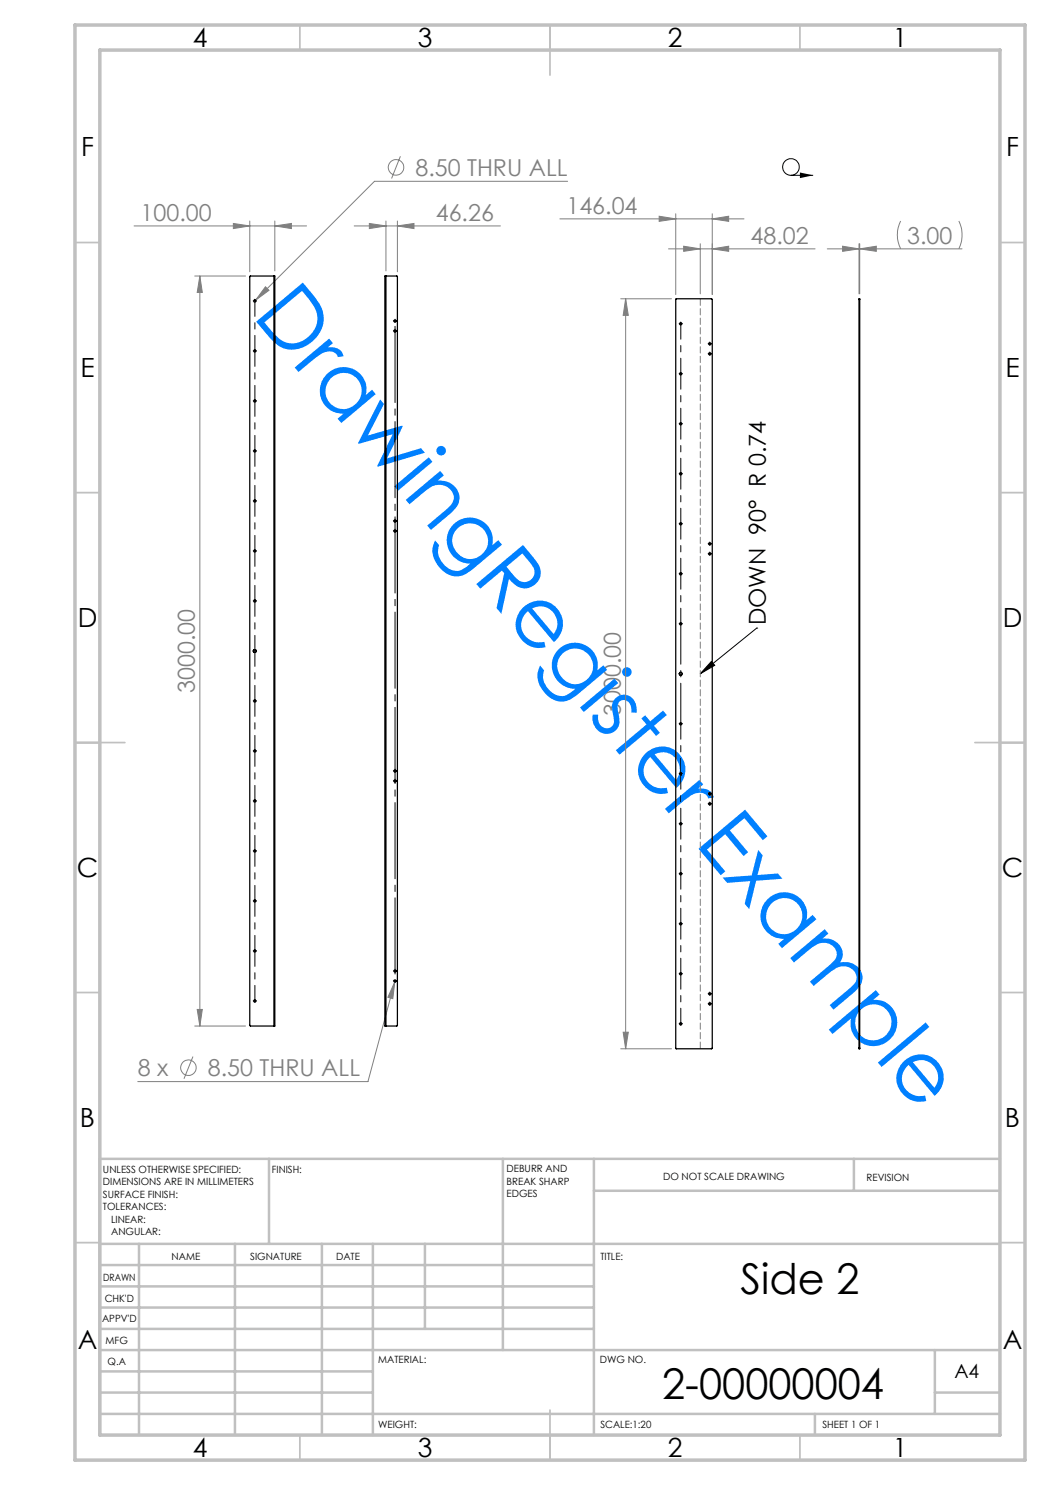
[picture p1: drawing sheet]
<svg xmlns="http://www.w3.org/2000/svg" width="210mm" height="297mm" viewBox="0 0 210 297" stroke-linecap="round" stroke-linejoin="round" font-family="sans-serif">
<g fill="none" stroke="#808080" stroke-width=".2">
<path d="M80.1 31.3l-1.8 4.4M113.5 36.3h-38.6l-24.1 24.1M26.8 45.2h34.5M38.9 55.2h10.2M40 55.2v150M40 55.2l.5 3.3h-1.1zM46.7 44.7l3.3 .5-3.3 .5zM50 44.2v10.2M53.1 57.4l.7 .7-2.7 1.9zM55 45.2l3.3-.5v1zM55 44.2v10M70.8 45.2h29.3"/>
<path d="M73.9 44.7l3.3 .5-3.3 .5zM77.2 44.2v10M79.5 45.2l3.3-.5v1zM79.5 44.2v10.2M112 43.8h36.8M124.1 59.8h10.2M125.1 59.8l.6 3.3h-1.1zM125.1 59.8v150M131.8 43.2l3.3 .6-3.3 .5zM133.7 49.8h29.3M135.1 42.8v16.1M136.7 49.2l3.4 .6-3.4 .5z"/>
<path d="M140.1 48.8v10M142.5 49.8l3.2-.6v1.1zM142.5 43.8l3.2-.6v1.1zM142.5 42.8v16.1M165.5 49.8h26.9M168.5 49.2l3.3 .6-3.3 .5zM171.8 48.8v10M171.9 48.8v10M171.9 49.8l3.4-.6v1.1zM180.1 44.2a6.1 6.1 0 0 0 0 5.6M191.8 44.2a6.4 6.4 0 0 1 0 5.6M79 196.4l-.4 3.3-1-.2z"/>
<path d="M79 196.4l-5.4 19.9h-46M79.1 196l-.1 .4M38.6 211.3l-1.8 4.5M38.9 205.2h10.2M39.4 201.9h1.1l-.5 3.3zM124.1 209.8h10.2M124.6 206.4h1.1l-.6 3.4z"/>
<circle cx="79.2" cy="33.5" r="1.55"/>
<circle cx="37.7" cy="213.5" r="1.56"/>
</g>
<g fill="none" stroke="#000" stroke-width=".2">
<path d="M158.2 35.1h4.4M50.8 60.2h.3M51 60.1v.2M78.9 64.2h.2M78.9 66.2h.2M79 64.1v.2M79 66.1v.2M136 64.8h.3M136.1 64.6v.3M141.8 68.8h.3M141.8 70.8h.3M142 68.6v.3"/>
<path d="M142 70.6v.3M78.9 106.2h.2M78.9 104.2h.2M79 104.1v.2M79 106.1v.2M141.8 108.8h.3M141.8 110.8h.3M142 108.7v.2M142 110.6v.3M142.3 132.3l.6 .8-2.8 1.7zM151.3 125.6h.1M151.3 125.6l-11.2 9.2"/>
<path d="M78.9 156.2h.2M78.9 154.2h.2M79 154.1v.2M79 156.1v.2M141.8 158.7h.3M142 158.6v.3M141.8 160.8h.3M142 160.7v.2M78.9 196.2h.2M79 196.1v.2M141.8 198.8h.3M142 198.6v.3"/>
<path d="M141.8 200.8h.3M142 200.6v.3"/>
<circle cx="158.2" cy="33.4" r="1.66"/>
</g>
<path d="M160 34.5l2.6 .6-2.6 .5zM142.3 132.3l.6 .8-2.8 1.7z" fill="#000"/>
<g fill="none" stroke="#000" stroke-width=".2" stroke-dasharray="15.2 1.3 1.3 1.3">
<path d="M51 59.9v-.1M50.7 60.2h-.1M50.7 70.2h-.1M51 70.2h-.1M51 70.2v.1M51 70.2h.1M51 70.2v-.1M51.2 60.2h.1M51.2 70.2h.1M78.8 64.2h-.1M78.8 66.2h-.1M79 63.9v-.1"/>
<path d="M79 64.4v.1M79 65.9v-.1M79 66.4v.1M79.3 64.2h.1M79.3 66.2h.1M135.9 64.7h-.1M135.9 74.7h-.1M136.2 64.5v-.1M136.2 74.7h-.2M136.2 74.7v.2M136.2 74.7h.1M136.2 74.7v-.1"/>
<path d="M136.4 64.7h.1M136.4 74.7h.1M141.7 68.7h-.1M141.7 70.7h-.1M142 69v.1M142 68.5v-.1M142 71v.1M142 70.5v-.1M142.2 68.7h.1M142.2 70.7h.1M50.7 80.2h-.1M50.7 90.2h-.1"/>
<path d="M51 80.2h-.1M51 80.2v.1M51 80.2h.1M51 80.2v-.1M51 90.2h-.1M51 90.2v.1M51 90.2h.1M51 90.2v-.1M51.2 80.2h.1M51.2 90.2h.1M135.9 84.7h-.1M135.9 94.7h-.1"/>
<path d="M136.2 84.7h-.2M136.2 84.7v.2M136.2 84.7h.1M136.2 84.7v-.1M136.2 94.7h-.2M136.2 94.7v.2M136.2 94.7h.1M136.2 94.7v-.1M136.4 84.7h.1M136.4 94.7h.1M50.7 100.2h-.1M50.7 110.2h-.1"/>
<path d="M51 100.2h-.1M51 100.2v.1M51 100.2h.1M51 100.2v-.1M51 110.2h-.1M51 110.2v.1M51 110.2h.1M51 110.2v-.1M51.2 100.2h.1M51.2 110.2h.1M78.8 106.2h-.1M78.8 104.2h-.1"/>
<path d="M79 105.9v-.1M79 106.4v.1M79 103.9v-.1M79 104.4v.1M79.3 106.2h.1M79.3 104.2h.1M135.9 104.7h-.1M135.9 114.7h-.1M136.2 104.7h-.2M136.2 104.7v.2M136.2 104.7h.1M136.2 104.7v-.1"/>
<path d="M136.2 114.7h-.2M136.2 114.7v.2M136.2 114.7h.1M136.2 114.7v-.1M136.4 104.7h.1M136.4 114.7h.1M141.7 108.7h-.1M141.7 110.7h-.1M142 109v.1M142 108.5v-.1M142 111v.1M142 110.5v-.1"/>
<path d="M142.2 108.7h.1M142.2 110.7h.1M50.7 120.2h-.1M50.7 130.2h-.1M51 120.2h-.1M51 120.2v.1M51 120.2h.1M51 120.2v-.1M51 130.2h-.1M51 130.2v.1M51 130.2h.1M51 130.2v-.1"/>
<path d="M51.2 120.2h.1M51.2 130.2h.1M135.9 124.7h-.1M136.2 124.7h-.2M136.2 124.7v.2M136.2 124.7h.1M136.2 124.7v-.1M136.4 124.7h.1M50.7 140.2h-.1M50.7 150.2h-.1M51 140.2h-.1M51 140.2v.1"/>
<path d="M51 140.2h.1M51 140.2v-.1M51 150.2h-.1M51 150.2v.1M51 150.2h.1M51 150.2v-.1M51.2 140.2h.1M51.2 150.2h.1M78.8 156.2h-.1M78.8 154.2h-.1M79 155.9v-.1M79 156.4v.1"/>
<path d="M79 153.9v-.1M79 154.4v.1M79.3 156.2h.1M79.3 154.2h.1M135.9 144.7h-.1M135.9 154.7h-.1M136.2 144.7h-.2M136.2 144.7v.2M136.2 144.7h.1M136.2 144.7v-.1M136.2 154.7h-.2M136.2 154.7v.2"/>
<path d="M136.2 154.7h.1M136.2 154.7v-.1M136.4 144.7h.1M136.4 154.7h.1M141.7 158.7h-.1M142 159v.1M142 158.5v-.1M142.2 158.7h.1M50.7 160.2h-.1M50.7 170.2h-.1M51 160.2h-.1M51 160.2v.1"/>
<path d="M51 160.2h.1M51 160.2v-.1M51 170.2h-.1M51 170.2v.1M51 170.2h.1M51 170.2v-.1M51.2 160.2h.1M51.2 170.2h.1M135.9 164.7h-.1M135.9 174.7h-.1M136.2 164.7h-.2M136.2 164.7v.2"/>
<path d="M136.2 164.7h.1M136.2 164.7v-.1M136.2 174.7h-.2M136.2 174.7v.2M136.2 174.7h.1M136.2 174.7v-.1M136.4 164.7h.1M136.4 174.7h.1M141.7 160.7h-.1M142 161v.1M142 160.5v-.1M142.2 160.7h.1"/>
<path d="M50.7 180.2h-.1M50.7 190.2h-.1M51 180.2h-.1M51 180.2v.1M51 180.2h.1M51 180.2v-.1M51 190.2h-.1M51 190.2v.1M51 190.2h.1M51 190.2v-.1M51.2 180.2h.1M51.2 190.2h.1"/>
<path d="M78.8 196.2h-.1M79 196.4v.1M79.3 196.2h.1M135.9 184.7h-.1M135.9 194.7h-.1M136.2 184.7h-.2M136.2 184.7v.2M136.2 184.7h.1M136.2 184.7v-.1M136.2 194.7h-.2M136.2 194.7v.2M136.2 194.7h.1"/>
<path d="M136.2 194.7v-.1M136.4 184.7h.1M136.4 194.7h.1M141.7 198.7h-.1M142 199v.1M142 198.5v-.1M142.2 198.7h.1M50.7 200.2h-.1M51 200.2h-.1M51 200.2v.1M51 200.2h.1M51 200.2v-.1"/>
<path d="M51 200.4v.1M51.2 200.2h.1M135.9 204.7h-.1M136.2 204.7h-.2M136.2 204.7v.2M136.2 204.7h.1M136.2 204.7v-.1M136.2 205v.1M136.4 204.7h.1M141.7 200.7h-.1M142 201v.1M142 200.5v-.1"/>
<path d="M142.2 200.7h.1"/>
</g>
<g fill="none" stroke="#000" stroke-width=".2" stroke-dasharray="15.2 1.3 1.3 1.3" stroke-dashoffset="12.4">
<path d="M51 69.9v-9.5M51 79.9v-9.5M136.2 74.5v-9.5M51 89.9v-9.5M51 99.9v-9.5M136.2 84.5v-9.5M136.2 94.5v-9.5M51 109.9v-9.5M51 119.9v-9.5M136.2 104.5v-9.5M136.2 114.5v-9.5M51 129.9v-9.5"/>
<path d="M51 139.9v-9.5M136.2 124.5v-9.5M51 149.9v-9.5M51 159.9v-9.5M136.2 154.5v-9.5M51 169.9v-9.5M51 179.9v-9.5M136.2 164.5v-9.5M136.2 174.5v-9.5M51 189.9v-9.5M51 199.9v-9.5M136.2 184.5v-9.5"/>
<path d="M136.2 194.5v-9.5M136.2 204.5v-9.5"/>
</g>
<path d="M79 195.9v-131.8" fill="none" stroke="#000" stroke-width=".2" stroke-dasharray="15.2 1.3 1.3 1.3" stroke-dashoffset="-1.1"/>
<path d="M78.8 194.2h-.1M79 193.9v-.1M79 194.4v.1M79.3 194.2h.1" fill="none" stroke="#808000" stroke-width=".2" stroke-dasharray="15.2 1.3 1.3 1.3"/>
<path d="M78.9 194.2h.2M79 194.1v.2" fill="none" stroke="#808000" stroke-width=".2"/>
<path d="M136.2 144.5v-19.5" fill="none" stroke="#000" stroke-width=".2" stroke-dasharray="15.2 1.3 1.3 1.3" stroke-dashoffset="7.4"/>
<path d="M140.1 209.7v-150" fill="none" stroke="#808080" stroke-width=".2" stroke-dasharray="1.3 .6" stroke-dashoffset="-.1"/>
<g fill="none" stroke="#c0c0c0" stroke-width=".35">
<path d="M60 5v5M110 5v10M160 5v5M15 48.5h5M200 48.5h5M15 98.5h5M200 98.5h5M15 148.5h10M195 148.5h10M15 198.5h5M200 198.5h5M15 248.5h5"/>
<path d="M200 248.5h5M60 287v5M110 282v10M160 287v5"/>
</g>
<g fill="none" stroke="#c0c0c0" stroke-width=".5">
<path d="M53.8 231.8v17M100.6 231.8v38.2M118.8 231.8v55.2M118.8 238.2h81.2M170.8 231.8v6.4M200 231.8h-180v55.2M20 248.8h180M20 257.3h98.8M20 253h98.8M27.8 248.8v38.2M47 248.8v38.2M64.4 248.8v38.2"/>
<path d="M74.6 248.8v38.2M85 248.8v17M20 265.8h98.8M20 261.5h98.8M20 278.5h54.6M20 274.3h54.6M20 270h180M187 278.5h13M187 270v12.8M20 282.8h180M163 282.8v4.2"/>
</g>
<path d="M15 5h190v287h-190zM20 10h180v277h-180z" fill="none" stroke="#c0c0c0" stroke-width=".7"/>
<g fill="#808080">
<path d="M53.1 57.4l-2 2.6 2.7-1.9zM79 196.4l-1.4 3.1 1 .2z"/>
<path d="M73.9 44.7l3.3 .5-3.3 .5zM79.5 45.2l3.3-.5v1z"/>
<path d="M136.7 49.2l3.4 .6-3.4 .5zM142.5 49.8l3.2-.6v1.1z"/>
<path d="M131.8 43.2l3.3 .6-3.3 .5zM142.5 43.8l3.2-.6v1.1z"/>
<path d="M55 45.2l3.3-.5v1zM46.7 44.7l3.3 .5-3.3 .5z"/>
<path d="M40 55.2l.5 3.3h-1.1zM39.4 201.9h1.1l-.5 3.3z"/>
<path d="M125.1 59.8l.6 3.3h-1.1zM124.6 206.4h1.1l-.6 3.4z"/>
<path d="M168.5 49.2l3.3 .6-3.3 .5zM171.9 49.8l3.4-.6v1.1z"/>
</g>
<g fill="none" stroke="#000" stroke-width=".25">
<path d="M54.8 55.2h-4.8v.1v149.8l.1 .1h4.7M54.8 55.2h.2v150h-.2M54.8 55.2v150M77.2 55.2l2.3 .1v149.8l-2.3 .1M77.2 55.2h-.2v150h.2M77.2 55.2v150M135.2 59.8h7.1l.2 .1v149.8l-.2 .1-7.2-.1zM171.8 59.9v-.1l.1 .1M171.8 59.9h.1M171.8 59.9v149.7M171.9 59.9v149.7M50.8 129.9h.3l.2 .3-.2 .3h-.3l-.2-.3z"/>
<path d="M136 134.5h.3l.2 .3-.2 .2h-.3l-.2-.2zM171.8 209.6v.2l.1-.2M171.8 209.6h.1"/>
<circle cx="51" cy="60.2" r=".22"/>
<circle cx="51" cy="70.2" r=".22"/>
<circle cx="79" cy="66.2" r=".22"/>
<circle cx="79" cy="64.2" r=".21"/>
<circle cx="136.1" cy="64.8" r=".21"/>
<circle cx="136.1" cy="74.7" r=".21"/>
<circle cx="142" cy="70.8" r=".21"/>
<circle cx="142" cy="68.8" r=".21"/>
<circle cx="51" cy="80.2" r=".22"/>
<circle cx="51" cy="90.2" r=".22"/>
<circle cx="136.1" cy="84.8" r=".21"/>
<circle cx="136.1" cy="94.7" r=".21"/>
<circle cx="51" cy="110.2" r=".22"/>
<circle cx="51" cy="100.2" r=".22"/>
<circle cx="79" cy="106.2" r=".22"/>
<circle cx="79" cy="104.2" r=".22"/>
<circle cx="136.1" cy="114.8" r=".21"/>
<circle cx="136.1" cy="104.8" r=".21"/>
<circle cx="142" cy="108.8" r=".21"/>
<circle cx="142" cy="110.8" r=".21"/>
<circle cx="51" cy="120.2" r=".22"/>
<circle cx="136.1" cy="124.8" r=".21"/>
<circle cx="51" cy="150.2" r=".22"/>
<circle cx="51" cy="140.2" r=".22"/>
<circle cx="79" cy="156.2" r=".22"/>
<circle cx="79" cy="154.2" r=".21"/>
<circle cx="136.1" cy="144.8" r=".21"/>
<circle cx="136.1" cy="154.8" r=".21"/>
<circle cx="142" cy="158.8" r=".22"/>
<circle cx="51" cy="160.2" r=".22"/>
<circle cx="51" cy="170.2" r=".22"/>
<circle cx="136.1" cy="164.7" r=".21"/>
<circle cx="136.1" cy="174.8" r=".21"/>
<circle cx="142" cy="160.8" r=".21"/>
<circle cx="51" cy="180.2" r=".22"/>
<circle cx="51" cy="190.2" r=".22"/>
<circle cx="79" cy="196.2" r=".22"/>
<circle cx="79" cy="194.2" r=".21"/>
<circle cx="136.1" cy="184.7" r=".21"/>
<circle cx="136.1" cy="194.8" r=".21"/>
<circle cx="142" cy="198.8" r=".21"/>
<circle cx="51" cy="200.2" r=".22"/>
<circle cx="136.1" cy="204.7" r=".21"/>
<circle cx="142" cy="200.8" r=".21"/>
</g>
<text font-size="16.9" fill="#0080ff" x="50.3" y="63.2" transform="rotate(50 50.3 63.2)">DrawingRegister Example</text>
<g font-size="8.5">
<text x="148.1" y="258.8">Side 2</text>
<text x="132.4" y="279.7">2-00000004</text>
</g>
<g font-size="5.3">
<text x="38.5" y="9.5">4</text>
<text x="83.5" y="9.5">3</text>
<text x="133.6" y="9.5">2</text>
<text x="178.6" y="9.5">1</text>
<text x="16.2" y="31.2">F</text>
<text x="201.2" y="31.2">F</text>
<text x="16.1" y="75.5">E</text>
<text x="201.1" y="75.5">E</text>
<text x="15.5" y="125.5">D</text>
<text x="200.5" y="125.5">D</text>
<text x="15.4" y="175.5">C</text>
<text x="200.4" y="175.5">C</text>
<text x="16" y="225.5">B</text>
<text x="201" y="225.5">B</text>
<text x="15.5" y="269.8">A</text>
<text x="200.5" y="269.8">A</text>
<text x="38.5" y="291.5">4</text>
<text x="83.5" y="291.5">3</text>
<text x="133.6" y="291.5">2</text>
<text x="178.6" y="291.5">1</text>
</g>
<g font-size="4.7" fill="#808080">
<text x="83.1" y="35.2">8.50 THRU ALL</text>
<text x="28.1" y="44.2">100.00</text>
<text x="87.2" y="44.2">46.26</text>
<text x="113.3" y="42.7">146.04</text>
<text x="150.1" y="48.7">48.02</text>
<text x="181.4" y="48.7">3.00</text>
<text x="39" y="138.6" transform="rotate(-90 39 138.6)">3000.00</text>
<text x="124.1" y="143.1" transform="rotate(-90 124.1 143.1)">3000.00</text>
<text x="27.6" y="215.2">8 x</text>
<text x="41.6" y="215.2">8.50 THRU ALL</text>
</g>
<text font-size="4.7" x="153.2" y="125.1" transform="rotate(-90 153.2 125.1)">DOWN 90° R 0.74</text>
<text font-size="3.9" x="190.9" y="275.5">A4</text>
<g font-size="2">
<text x="20.6" y="234.6">UNLESS OTHERWISE SPECIFIED:</text>
<text x="20.6" y="237.1">DIMENSIONS ARE IN MILLIMETERS</text>
<text x="20.6" y="239.6">SURFACE FINISH:</text>
<text x="54.4" y="234.6">FINISH:</text>
<text x="101.3" y="234.5">DEBURR AND</text>
<text x="101.3" y="237">BREAK SHARP</text>
<text x="101.3" y="239.5">EDGES</text>
<text x="132.6" y="236">DO NOT SCALE DRAWING</text>
<text x="173.3" y="236.2">REVISION</text>
<text x="20.6" y="242.1">TOLERANCES:</text>
<text x="22.2" y="244.6">LINEAR:</text>
<text x="22.2" y="247.1">ANGULAR:</text>
<text x="34.3" y="252">NAME</text>
<text x="50" y="251.9">SIGNATURE</text>
<text x="67.2" y="251.9">DATE</text>
<text x="120.1" y="251.9">TITLE:</text>
<text x="20.6" y="256.1">DRAWN</text>
<text x="20.9" y="260.3">CHK'D</text>
<text x="20.4" y="264.4">APPV'D</text>
<text x="21.1" y="268.8">MFG</text>
<text x="21.5" y="273">Q.A</text>
<text x="75.6" y="272.5">MATERIAL:</text>
<text x="120" y="272.5">DWG NO.</text>
<text x="75.6" y="285.5">WEIGHT:</text>
<text x="120.1" y="285.6">SCALE:1:20</text>
<text x="164.5" y="285.6">SHEET 1 OF 1</text>
</g>
</svg>
